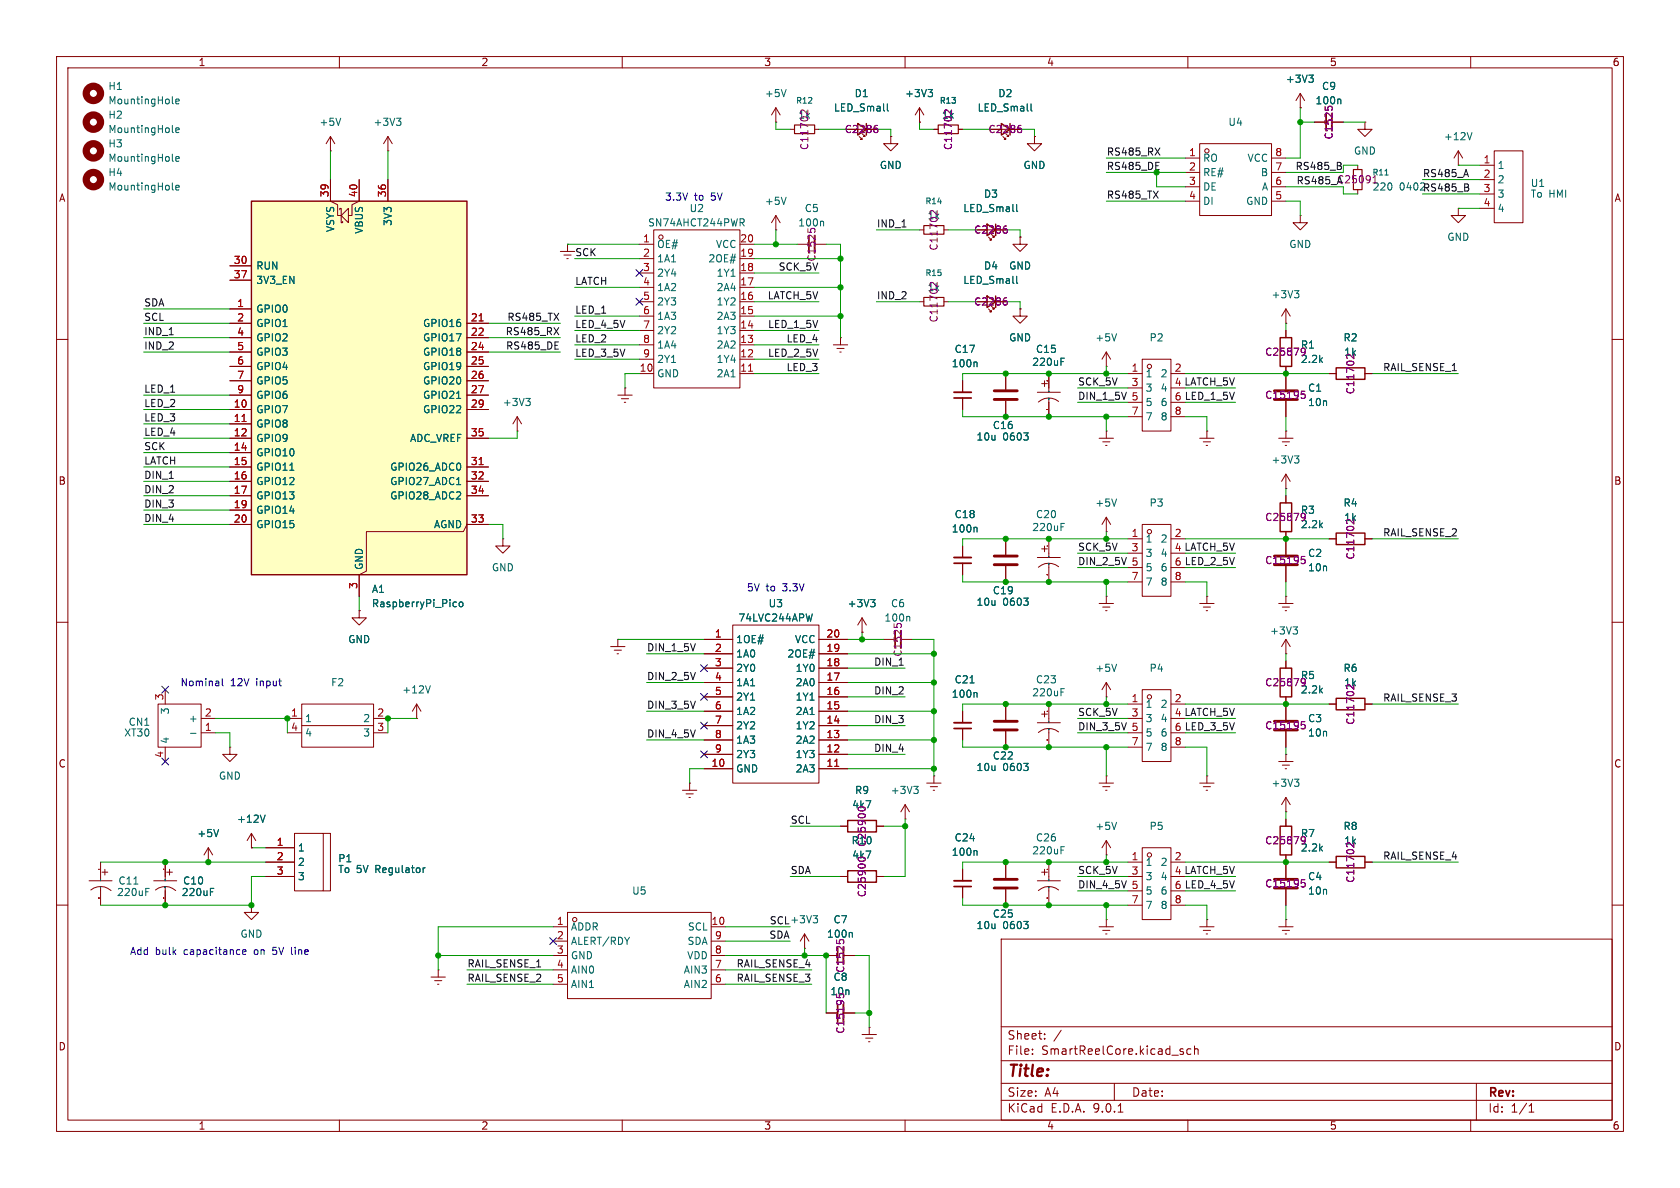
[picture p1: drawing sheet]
<svg xmlns="http://www.w3.org/2000/svg" width="297mm" height="210mm" viewBox="0 0 297 210" stroke-linecap="round" stroke-linejoin="round" font-family="sans-serif">
<g fill="none" stroke="#840000" stroke-width=".18">
<path d="M10 10h277v190h-277zM12 12h273v186h-273zM60 10v2M110 10v2M160 10v2M210 10v2M229.9 19.1h.1M229.9 16.5l-.8 1.3M229.9 16.5l.7 1.3M229.9 16.5v2.6M260 10v2M209.5 27.9h2.6"/>
<path d="M209.5 30.5h2.6M209.5 33h2.6M209.5 35.6h2.6M212.1 25.4h12.7v12.7h-12.7zM224.8 27.9h2.5M224.8 30.5h2.5M224.8 33h2.5M224.8 35.6h2.5M229.9 38.1v1.3h1.2l-1.2 1.2-1.3-1.2h1.3M229.9 38.1h.1M232.4 21.6h2M235.5 21.6h2"/>
<path d="M240 29.2v.8M240 33.5v.8M241.3 21.6v1.3h1.3l-1.3 1.2-1.3-1.2h1.3M241.3 21.6h.1M257.8 36.8v1.3h1.3l-1.3 1.3-1.3-1.3h1.3M257.8 36.8h.1M257.8 29.2h.1M257.8 26.7l-.8 1.2M257.8 26.7l.8 1.2M257.8 26.7v2.5M261.6 29.2h2.6M261.6 31.8h2.6"/>
<path d="M261.6 34.3h2.6M261.6 36.8h2.6M264.2 26.7h5v12.7h-5zM141 43.2h2M144 43.2h2M227.3 57.2h.1M227.3 54.6v2.6M227.3 58.4v1.3M227.3 54.6l-.7 1.3M227.3 54.6l.8 1.3M10 60h2M91.4 76.2h.1"/>
<path d="M91.4 73.7l-.7 1.2M91.4 73.7l.8 1.2M91.4 73.7v2.5M109.2 69.9h2.6M109.9 70.5h1.2M110.4 71.1h.2M110.5 68.6h.1M110.5 68.6v1.3M170.2 67.3v2M170.2 70.4v2M177.8 66v2.8M177.8 70.9v2.8"/>
<path d="M183.4 69.3h4.1M184.1 67.8h1.1M184.7 67.3v1M185.4 66v3.3M185.4 70.4v3.3M187.1 71a2.76 2.76 0 0 0-3.5 .1M212.1 77.5h2.5M212.7 78.1h1.3M213.2 78.7h.3M213.4 76.2h.1M213.4 76.2v1.3M226.1 77.5h2.5"/>
<path d="M226.7 78.1h1.3M227.2 78.7h.3M227.3 76.2h.1M227.3 64.8v4M227.3 70.9v2.8M227.3 76.2v1.3M234.9 66h1.3M241.3 66h1.3M285 60h2M170.2 96.5v2.1M170.2 99.6v2M183.4 98.6h4.1"/>
<path d="M184.1 97h1.1M184.7 96.5v1M185.4 95.3v3.3M185.4 99.6v3.3M195.6 94h.1M195.6 91.4l.7 1.3M195.6 91.4l-.8 1.3M195.6 91.4v2.6M199.4 95.3h2.5M199.4 97.8h2.5M201.9 92.7h5.1v12.7h-5.1zM207 95.3h2.5"/>
<path d="M227.3 86.4h.1M227.3 83.8v2.6M227.3 87.6v1.3M227.3 94v1.3M227.3 83.8l-.7 1.3M227.3 83.8l.8 1.3M234.9 95.3h1.3M241.3 95.3h1.3M10 110h2M63.5 108v1.2h1.3l-1.3 1.3-1.3-1.3h1.3M63.5 108h.1M124.5 113h5"/>
<path d="M124.5 115.6h5M124.5 118.1h5M129.5 110.5h15.3v27.9h-15.3zM144.8 113h5.1M144.8 115.6h5.1M144.8 118.1h5.1M187.1 100.2a2.76 2.76 0 0 0-3.5 .1M194.3 106.7h2.5M194.9 107.3h1.3M195.5 108h.2M195.6 105.4h.1M195.6 105.4v1.3"/>
<path d="M199.4 100.3h2.5M199.4 102.9h2.5M207 100.3h2.5M207 102.9h2.5M226.1 106.7h2.5M226.7 107.3h1.3M227.2 108h.3M227.3 115.6h.1M227.3 105.4h.1M227.3 105.4v1.3M227.3 113v2.6M227.3 116.8v1.3"/>
<path d="M227.3 113l-.7 1.3M227.3 113l.8 1.3M285 110h2M27.9 124.5h7.7v7.6h-7.7zM29.2 121.9v2.6M29.2 132.1v2.5M35.6 129.5h2.5M35.6 127h2.5M40.6 132.1v1.3h1.3l-1.3 1.2-1.2-1.2h1.2M40.6 132.1h.1M50.8 129.5h2.5M50.8 127h2.5"/>
<path d="M53.3 124.5h12.7v7.6h-12.7zM53.3 128.3h12.7M66 129.5h2.6M66 127h2.6M73.7 127h.1M73.7 124.5l-.8 1.2M73.7 124.5l.7 1.2M73.7 124.5v2.5M120.6 139.7h2.6M121.9 138.4h.1M121.9 138.4v1.3M124.5 120.7h5"/>
<path d="M124.5 123.2h5M124.5 125.7h5M124.5 128.3h5M124.5 130.8h5M124.5 133.4h5M124.5 135.9h5M144.8 120.7h5.1M144.8 123.2h5.1M144.8 125.7h5.1M144.8 128.3h5.1M144.8 130.8h5.1M144.8 133.4h5.1"/>
<path d="M144.8 135.9h5.1M194.3 138.4h2.5M194.9 139.1h1.3M195.5 139.7h.2M195.6 137.2h.1M195.6 137.2v1.2M212.1 138.4h2.5M212.7 139.1h1.3M213.2 139.7h.3M213.4 137.2h.1M213.4 137.2v1.2M227.3 123.2v4.1"/>
<path d="M227.3 129.3v2.8M15.7 155.7h4.1M16.1 157.3a2.76 2.76 0 0 1 3.5 .1M17.8 152.4v3.3M17.8 156.7v3.3M18 154.2h1M18.5 153.7v1M27.2 155.7h4M27.5 157.3a2.76 2.76 0 0 1 3.6 .1M29.2 152.4v3.3M29.2 156.7v3.3M29.5 154.2h1"/>
<path d="M30 153.7v1M36.8 152.4h.1M36.8 149.9l-.7 1.2M36.8 149.9l.8 1.2M36.8 149.9v2.5M44.4 149.9h.1M44.4 147.3l-.7 1.3M44.4 147.3l.8 1.3M44.4 147.3v2.6M47 149.9h5.1M47 152.4h5.1M47 154.9h5.1"/>
<path d="M52.1 147.3h5v10.2h-5zM57.1 147.3h1.3v10.2h-1.3M121.3 140.3h1.3M121.8 141h.2M148.6 146.1h1.3M154.9 146.1h1.3M160 144.8h.1M160 142.2l-.7 1.3M160 142.2l.8 1.3M160 142.2v2.6M177.8 152.4v2.8M177.8 157.2v2.8"/>
<path d="M183.4 155.7h4.1M184.1 154.2h1.1M184.7 153.7v1M185.4 152.4v3.3M185.4 156.7v3.3M187.1 157.3a2.76 2.76 0 0 0-3.5 .1M195.6 151.1h.1M195.6 148.6v2.5M195.6 148.6l.7 1.3M195.6 148.6l-.8 1.3M199.4 152.4h2.5M199.4 154.9h2.5"/>
<path d="M199.4 157.5h2.5M201.9 149.9h5.1v12.7h-5.1zM207 152.4h2.5M207 157.5h2.5M10 160h2M44.4 160v1.3h1.3l-1.3 1.3-1.2-1.3h1.2M44.4 160h.1M76.2 172.7h2.5M76.8 173.4h1.3M77.3 174h.3M77.5 171.5h.1M77.5 171.5v1.2"/>
<path d="M97.8 163.8h2.5M97.8 166.4h2.5M97.8 168.9h2.5M97.8 171.5h2.5M97.8 174h2.5M100.3 161.3h25.4v15.2h-25.4zM125.7 163.8h2.6M125.7 166.4h2.6M125.7 168.9h2.6M125.7 171.5h2.6M125.7 174h2.6M142.2 167.6h.1"/>
<path d="M142.2 165.1l-.7 1.3M142.2 165.1l.8 1.3M142.2 165.1v2.5M146 168.9h2.1M146 179.1h2.1M149.1 168.9h2M149.1 179.1h2M177 166h108v32h-108zM199.4 160h2.5M207 160h2.5M212.1 163.8h2.5M212.7 164.5h1.3"/>
<path d="M213.2 165.1h.3M213.4 162.6h.1M213.4 162.6v1.2M285 160h2M60 198v2M110 198v2M152.4 182.9h2.5M153 183.5h1.3M153.5 184.2h.3M153.7 181.6h.1M153.7 181.6v1.3M160 198v2"/>
<path d="M177 194.5h108M177 191.5h108M177 187.5h108M177 181.5h108M182.5 186.3v.1M182.5 185.5v.1M184.7 183.6v.1M184.7 182.8v.1M187.6 182.1l-1.3 2M197 191.5v3M197.7 196.6h.8M208.8 185.9l.4 .1v.2l-.2 .2h-.3"/>
<path d="M208.8 185.4l.4 .1M210 198v2M210.5 185.5l-.4-.1-.3 .3v.4l.2 .2h.5M211.2 185.5l.2-.1 .3 .1 .1 .9M211.2 184.9v1.5M260 198v2M261 191.5v6.5M270.3 196.6h.9M270.3 195.5l.4-.4v1.5"/>
<circle cx="213.4" cy="26.7" r=".38"/>
<circle cx="203.2" cy="94" r=".38"/>
<circle cx="203.2" cy="151.1" r=".38"/>
<circle cx="101.6" cy="162.6" r=".38"/>
</g>
<g fill="none" stroke="#006464" stroke-width=".18">
<path d="M231.4 13.3h.8l-.5 .5M231.9 13.8l.3 .2v.3l-.3 .2M236.9 17.5l.1 .2v.7M145.4 39.1l.2 .2v.6M244.8 30.9h.6M260.2 23.4l-.4 1.3M228.8 51.4h.8l-.4 .5M229.4 51.9l.2 .2v.3l-.2 .2M93 70.4h.7l-.4 .5M93.5 70.9l.2 .3v.3l-.2 .2M172.6 64l.1 .2v.6M181 76.5h.8l-.5 .5"/>
<path d="M181.7 77.1v.6M185.4 69.2h.1M185.4 70.5h.1M187.6 63.9h.4M187.6 63.3h.6M172.6 93.2l.1 .2v.7M185.4 98.4h.1M185.4 99.7h.1M187.6 93.1h.4M187.6 92.5h.6M197.4 88.2l-.4 1.3M228.8 80.6h.8l-.4 .5"/>
<path d="M229.4 81.1l.2 .2v.3l-.2 .3M143.6 108.5l-.3 1.3M228.6 110.8h.8l-.4 .5M229.1 111.3l.3 .2v.3l-.3 .3M33.7 129.6h.9M76.1 121.2l-.4 1.3M161.5 139h.8l-.4 .5M162.1 139.5l.2 .2v.3l-.2 .3M17.8 155.6h.1M17.8 156.9h.1M23.7 156.3h.7M25.8 157.6h.4"/>
<path d="M25.8 157h.6M29.2 155.6h.1M29.2 156.9h.1M37.2 157.6h.4M37.2 157h.6M38.6 146.6l-.4 1.3M46.9 144.1l-.5 1.3M74.8 153.4v.8M75.2 153.4l-.4 .2M185.4 155.6h.1M185.4 156.9h.1M187.6 150.3h.4"/>
<path d="M187.6 149.7h.6M197.4 145.4l-.4 1.2M143.8 161.9h.7l-.4 .5M144.3 162.4l.2 .2v.3l-.2 .2M150.5 164.8l.2 .2v.7M181 162.9h.8l-.5 .5M181.7 163.5v.5"/>
</g>
<g fill="none" stroke="#a90000" stroke-width=".18">
<path d="M185.2 67.3h.1M185.2 72.4h.1M185.2 96.5h.1M185.2 101.6h.1M147.6 135.5h.7M17.5 153.7h.1M17.5 158.7h.1M28.9 153.7h.1M28.9 158.8h.1M28.9 158.7h.1M28.9 158.7v.1M185.2 153.7h.1"/>
<path d="M185.2 158.7v.1"/>
</g>
<path d="M175.8 69.1h4M175.8 70.6h4M225.3 69.1h4.1M225.3 70.6h4.1M225.3 127.5h4.1M225.3 129h4.1M175.8 155.4h4M175.8 157h4" fill="none" stroke="#840000" stroke-width=".51"/>
<path d="M234.4 20.1v3M143 41.7v3M168.7 70.4h3M168.7 99.6h3M148.1 167.4v3M148.1 177.5v3.1" fill="none" stroke="#840000" stroke-width=".3"/>
<path d="M235.5 20.1v3M144 41.7v3M168.7 69.3h3M168.7 98.6h3M149.1 167.4v3M149.1 177.5v3.1" fill="none" stroke="#840000" stroke-width=".33"/>
<g fill="none" stroke="#840084" stroke-width=".18">
<path d="M234.3 18.8v.6M243.1 31.1v1.2M142.8 40.4v.6M230.1 69.2h.6M230.2 69.6l.4 .1M230.7 69.9l-.1 .5h-.4M230.7 62.3v.2M230.7 91.5v.2M230.1 127.6h.6M230.2 128.1h.4M230.7 128.3l-.1 .5h-.4M230.7 120.7v.2"/>
<path d="M147.9 166.2v.6"/>
</g>
<path d="M226.3 59.7h2v5.1h-2zM236.2 65h5.1v2.1h-5.1zM226.3 88.9h2v5.1h-2zM236.2 94.2h5.1v2.1h-5.1zM226.3 118.1h2v5.1h-2zM149.9 145h5v2.1h-5z" fill="none" stroke="#840000" stroke-width=".25"/>
<path d="M239.3 30h1.5v3.5h-1.5z" fill="none" stroke="#840000" stroke-width=".2"/>
<path d="M44.4 35.6h38.1v66h-38.1z" fill="#ffffc2"/>
<path d="M44.4 35.6h38.1v66h-38.1zM236.2 123.4h5.1v2.1h-5.1zM149.9 153.9h5v2.1h-5zM226.3 146.1h2v5h-2zM236.2 151.4h5.1v2h-5.1z" fill="none" stroke="#840000" stroke-width=".25"/>
<g fill="none" stroke="#840000" stroke-width=".18">
<path d="M137.2 19.1l-.8 1.2M137.2 19.1l.7 1.2M137.2 19.1v2.5M162.6 19.1l-.8 1.2M162.6 19.1l.7 1.2M162.6 19.1v2.5M229.9 19.1h.1M58.4 31.8v3.8l1.3 .6v1.9h.6M58.4 26.7h.1M58.4 24.1v2.6M58.4 24.1l-.7 1.3M58.4 24.1l.8 1.3"/>
<path d="M60.1 37.1v-.3h.2v2.6h.3v-.3M61.6 36.8v2.6l-1.3-1.3zM63.5 31.8v3.8l-1.3 .6v1.9h-.6M68.6 26.7h.1M68.6 24.1v2.6M68.6 31.8v3.8M68.6 24.1l-.8 1.3M68.6 24.1l.7 1.3M137.2 21.6h.1M137.2 38.1v2.5M137.2 38.1l-.8 1.3M137.2 38.1l.7 1.3"/>
<path d="M139.7 22.9h.8M144 22.9h.8M151.9 24.1l.5 .5h-.3h.3v-.2M157.5 24.1v1.3h1.2l-1.2 1.3-1.3-1.3h1.3M157.5 24.1h.1M162.6 21.6h.1M165.1 22.9h.8M169.4 22.9h.8M177.3 24.1l.5 .5h-.3h.3v-.2M182.9 24.1v1.3h1.2l-1.2 1.3-1.3-1.3h1.3M182.9 24.1h.1M232.4 21.6h2"/>
<path d="M235.5 21.6h2M40.6 47h3.8M40.6 49.5h3.8M40.6 54.6h3.8M40.6 57.2h3.8M40.6 59.7h3.8M82.5 57.2h3.9M82.5 59.7h3.9M99.1 44.5h2.5M99.7 45.1h1.3M100.2 45.7h.3M100.3 43.2h.1"/>
<path d="M100.3 43.2v1.3M113 53.3h2.6M113 45.7h2.6M113 43.2h2.6M113 48.3h2.6M113 50.8h2.6M113 55.9h2.6M113 58.4h2.6M115.6 40.6h15.2v28h-15.2zM130.8 53.3h2.5M130.8 45.7h2.5M130.8 43.2h2.5"/>
<path d="M130.8 48.3h2.5M130.8 50.8h2.5M130.8 55.9h2.5M130.8 58.4h2.5M137.2 40.6h.1M148.6 59.7h.1M148.6 59.7v1.3M162.6 40.6h.7M162.6 53.3h.7M166.9 40.6h.7M166.9 53.3h.7M174.8 41.9l.5 .5h-.3h.3v-.2"/>
<path d="M174.8 54.6l.5 .5h-.3h.3v-.2M180.3 54.6v1.3h1.3l-1.3 1.3-1.2-1.3h1.2M180.3 54.6h.1M180.3 41.9v1.3h1.3l-1.3 1.3-1.2-1.3h1.2M180.3 41.9h.1M227.3 58.4v1.3M40.6 62.2h3.8M40.6 64.8h3.8M40.6 67.3h3.8M40.6 69.9h3.8M40.6 72.4h3.8M40.6 74.9h3.8"/>
<path d="M40.6 77.5h3.8M82.5 62.2h3.9M82.5 64.8h3.9M82.5 67.3h3.9M82.5 69.9h3.9M82.5 72.4h3.9M82.5 77.5h3.9M113 61h2.6M113 63.5h2.6M113 66h2.6M130.8 61h2.5M130.8 63.5h2.5"/>
<path d="M130.8 66h2.5M147.3 61h2.6M148 61.6h1.2M148.5 62.2h.2M170.2 67.3v2M170.2 70.4v2M177.8 66v2.8M177.8 70.9v2.8M185.4 66v2.6M185.4 71.1v2.6M194.3 77.5h2.5M194.9 78.1h1.3"/>
<path d="M195.5 78.7h.2M195.6 64.8h.1M195.6 76.2h.1M195.6 62.2v2.6M195.6 76.2v1.3M195.6 62.2l.7 1.3M195.6 62.2l-.8 1.3M199.4 66h2.5M199.4 68.6h2.5M199.4 71.1h2.5M199.4 73.7h2.5M201.9 63.5h5.1v12.7h-5.1z"/>
<path d="M207 66h2.5M207 71.1h2.5M207 73.7h2.5M227.3 64.8v4M227.3 70.9v2.8M234.9 66h1.3M241.3 66h1.3M40.6 80h3.8M40.6 82.6h3.8M40.6 85.1h3.8M40.6 87.6h3.8M40.6 90.2h3.8"/>
<path d="M40.6 92.7h3.8M82.5 82.6h3.9M82.5 85.1h3.9M82.5 87.6h3.9M86.4 92.7h-3.9l-.6 1.3h-17.1v7l-1.3 .6v3.8M88.9 95.3v1.2h1.3l-1.3 1.3-1.3-1.3h1.3M88.9 95.3h.1M170.2 96.5v2.1M170.2 99.6v2M177.8 95.3v2.7M227.3 87.6v1.3M227.3 94v4"/>
<path d="M234.9 95.3h1.3M241.3 95.3h1.3M63.5 108h.1M107.9 114.3h2.6M108.6 114.9h1.3M109.1 115.6h.2M109.2 113h.1M109.2 113v1.3M124.5 115.6h5M124.5 113h5M124.5 118.1h5M144.8 115.6h5.1"/>
<path d="M144.8 113h5.1M144.8 118.1h5.1M152.4 111.8h.1M152.4 109.2l-.8 1.3M152.4 109.2l.8 1.3M152.4 109.2v2.6M156.2 113h2M159.3 113h2M177.8 100.1v2.8M212.1 106.7h2.5M212.7 107.3h1.3M213.2 108h.3"/>
<path d="M213.4 105.4h.1M213.4 105.4v1.3M227.3 100.1v2.8M227.3 116.8v1.3M124.5 135.9h5M124.5 120.7h5M124.5 123.2h5M124.5 125.7h5M124.5 128.3h5M124.5 130.8h5M124.5 133.4h5M144.8 135.9h5.1"/>
<path d="M144.8 120.7h5.1M144.8 123.2h5.1M144.8 125.7h5.1M144.8 128.3h5.1M144.8 130.8h5.1M144.8 133.4h5.1M163.8 138.4h2.6M164.5 139.1h1.2M165 139.7h.2M165.1 137.2h.1M165.1 137.2v1.2M170.2 125.7v2.1"/>
<path d="M170.2 128.8v2M177.8 124.5v2.8M177.8 129.3v2.8M183.4 127.8h4.1M184.1 126.2h1.1M184.7 125.7v1M185.4 124.5v3.3M185.4 128.8v3.3M187.1 129.4a2.76 2.76 0 0 0-3.5 .1M195.6 123.2h.1M195.6 120.7l.7 1.2M195.6 120.7l-.8 1.2"/>
<path d="M195.6 120.7v2.5M199.4 124.5h2.5M199.4 127h2.5M199.4 129.5h2.5M199.4 132.1h2.5M201.9 121.9h5.1v12.7h-5.1zM207 124.5h2.5M207 129.5h2.5M207 132.1h2.5M226.1 134.6h2.5M226.7 135.3h1.3M227.2 135.9h.3"/>
<path d="M227.3 133.4h.1M227.3 123.2v4.1M227.3 129.3v2.8M227.3 133.4v1.2M234.9 124.5h1.3M241.3 124.5h1.3M29.2 152.4v2.5M29.2 157.5v2.5M36.8 152.4h.1M44.4 149.9h.1M47 154.9h5.1M47 152.4h5.1"/>
<path d="M47 149.9h5.1M148.6 154.9h1.3M148.6 146.1h1.3M154.9 154.9h1.3M154.9 146.1h1.3M170.2 153.7v2M170.2 156.7v2.1M177.8 152.4v2.8M177.8 157.2v2.8M227.3 143.5h.1M227.3 141v2.5M227.3 144.8v1.3"/>
<path d="M227.3 151.1v4.1M227.3 157.2v2.8M227.3 141l-.7 1.2M227.3 141l.8 1.2M234.9 152.4h1.3M241.3 152.4h1.3M146 179.1h2.1M146 168.9h2.1M149.1 179.1h2M149.1 168.9h2M194.3 163.8h2.5M194.9 164.5h1.3"/>
<path d="M195.5 165.1h.2M195.6 162.6h.1M195.6 162.6v1.2M226.1 163.8h2.5M226.7 164.5h1.3M227.2 165.1h.3M227.3 162.6h.1M227.3 162.6v1.2"/>
<circle cx="116.8" cy="41.9" r=".38"/>
<circle cx="203.2" cy="64.8" r=".38"/>
<circle cx="203.2" cy="123.2" r=".38"/>
</g>
<g fill="none" stroke="#a90000" stroke-width=".18">
<path d="M84.7 56.7h.7M42.8 74.5h.7M132.3 65.6h.7M185.2 67.3h.1M185.2 72.4h.1M84.7 82.1h.7M147.6 135.5h.7M185.2 125.7h.1M185.2 130.8h.1M28.9 153.7h.1M28.9 158.8h.1M28.9 158.7h.1"/>
<path d="M28.9 158.7v.1"/>
</g>
<g fill="none" stroke="#006464" stroke-width=".18">
<path d="M30.5 18.2l.2 .2M31.1 17.9l.6-.1-.1-.2-.3-.1-.2 .2v.6h.5M139 15.8l-.4 1.3M156.9 18.4v1l.2 .2M164.1 15.8h.8l-.5 .5M164.6 16.3l.3 .2v.3l-.3 .3M182.3 18.4v1l.2 .2M231.4 13.3h.8l-.5 .5M231.9 13.8l.3 .2v.3l-.3 .2M236.9 17.5l.1 .2v.7M30.5 33.4l.2 .2M30.5 23.3l.2 .1"/>
<path d="M30.5 28.3l.2 .2M31.1 33.2l.6-.1-.1-.3h-.3l-.2 .1v.6h.5M31.1 23l.6-.1-.1-.2-.3-.1-.2 .2v.6h.5M31.1 28.1l.6-.1-.1-.3h-.3l-.2 .2v.6h.5M60.2 20.9l-.4 1.3M70.1 20.9h.8l-.4 .5M70.6 21.4l.3 .2v.3l-.3 .3M131.1 39.3l.5 .6M131.3 38.7l.3 .2-.1 .3-.2 .1M139 34.9l-.4 1.2M179.7 36.1v1.1l.2 .2M179.7 48.8v1.1l.2 .2"/>
<path d="M197.4 59l-.4 1.3M80.7 70.4h.7M172.6 64l.1 .2v.6M181 76.5h.8l-.5 .5M181.7 77.1v.6M185.4 69.2h.1M185.4 70.5h.1M187.6 63.9h.4M187.6 63.3h.6M51.2 83.1h.8M80.7 85.7h.7M172.6 93.2l.1 .2v.7"/>
<path d="M80.3 106.4l.4 .1M80.7 107.2l-.4 .1M81.3 106.5l.3-.1 .2 .3v.3l-.2 .3-.3-.1-.1-.2zM143.6 108.5l-.3 1.3M153.9 106h.8l-.4 .5M154.5 106.5l.2 .2v.3l-.2 .3M160.7 109l.1 .1v.7M181 105.7h.8l-.5 .5M181.7 106.3v.6M197.4 117.4l-.4 1.3M171.5 120.7h.7M172.6 122.4l.1 .2v.7"/>
<path d="M181 134.9h.8l-.5 .5M181.7 135.6v.5M185.4 127.6h.1M185.4 128.9h.1M187.6 122.3h.4M187.6 121.7h.6M228.8 137.7h.8l-.4 .5M229.4 138.2l.2 .3v.3l-.2 .2M29.2 155.6h.1M29.2 156.9h.1M37.2 157.6h.4M37.2 157h.6"/>
<path d="M38.6 146.6l-.4 1.3M46.9 144.1l-.5 1.3M74.8 153.4v.8M75.2 153.4l-.4 .2M172.6 150.4l.1 .1v.7M150.5 164.8l.2 .2v.7M181 162.9h.8l-.5 .5M181.7 163.5v.5"/>
</g>
<path d="M140.5 22.1h3.5v1.5h-3.5zM163.3 39.9h3.6v1.5h-3.6zM165.9 22.1h3.5v1.5h-3.5zM163.3 52.6h3.6v1.5h-3.6z" fill="none" stroke="#840000" stroke-width=".2"/>
<g fill="none" stroke="#840084" stroke-width=".18">
<path d="M234.3 18.8v.6M154.8 22.2h.3M155 22.7l.2 .2v.3l-.2 .2M177.7 39.9h.3M180.2 22.2h.3M180.4 22.7l.2 .2v.3l-.2 .2M177.7 52.6h.3M177.8 40.4l.3 .3v.3l-.3 .2M177.8 53.1l.3 .3v.3l-.3 .2M230.1 69.2h.6M230.2 69.6l.4 .1M230.7 69.9l-.1 .5h-.4"/>
<path d="M230.7 62.3v.2M230.1 98.4h.6M230.2 98.9h.4M230.7 99.1l-.1 .5h-.4M230.7 91.5v.2M158.1 110.3v.6M230.1 127.6h.6M230.2 128.1h.4M230.7 128.3l-.1 .5h-.4M230.7 120.7v.2M230.1 155.5h.6M230.2 156l.4 .1"/>
<path d="M230.7 156.2l-.1 .5-.4 .1M230.7 148.6v.3M147.9 166.2v.6"/>
</g>
<g fill="none" stroke="#840000" stroke-width="1.3">
<circle cx="16.5" cy="16.5" r="1.27"/>
<circle cx="16.5" cy="31.7" r="1.27"/>
<circle cx="16.5" cy="21.6" r="1.27"/>
<circle cx="16.5" cy="26.7" r="1.27"/>
</g>
<path d="M158.2 111.5v3.1M168.7 128.8h3M168.7 156.7h3" fill="none" stroke="#840000" stroke-width=".3"/>
<path d="M159.3 111.5v3.1M168.7 127.8h3M168.7 155.7h3" fill="none" stroke="#840000" stroke-width=".33"/>
<path d="M175.8 98.3h4M175.8 99.8h4M225.3 98.3h4.1M225.3 99.8h4.1M175.8 127.5h4M175.8 129h4M225.3 155.4h4.1M225.3 157h4.1" fill="none" stroke="#840000" stroke-width=".51"/>
<path d="M204.2 26.2l.9 1.2M204.3 30h.6M204.3 28.7h.6M205.1 26.2l-.9 1.2M237 29.4l.1 .1-.1 .4M237 28.8v.4M259.5 33.2l.2 .2-.2 .3M259.5 32.6v.4M97.9 57.9l.9 1.3M98.8 57.9l-.9 1.3M98.1 61.7h.6M98.1 60.4h.6" fill="none" stroke="#0f0f0f" stroke-width=".18"/>
<g fill="none" stroke="#009600" stroke-width=".18">
<path d="M229.9 19.1v8.8h-2.6M58.4 26.7v5.1M68.6 26.7v5.1M137.2 21.6v1.3h2.5M144.8 22.9h5.1M154.9 22.9h2.6v1.2M162.6 21.6v1.3h2.5M170.2 22.9h5.1M180.3 22.9h2.6v1.2M195.6 30.5h13.9M195.6 27.9h13.9M195.6 35.6h13.9"/>
<path d="M204.5 30.5v2.5h5M227.3 33h10.2v1.3h2.5M227.3 35.6h2.6v2.5M229.9 21.6h2.5M237.5 21.6h3.8M240 29.2h-2.5v1.3h-10.2M251.5 34.3h10.1M251.5 31.8h10.1M257.8 36.8h3.8M257.8 29.2h3.8M25.4 57.2h15.2M25.4 59.7h15.2"/>
<path d="M25.4 54.6h15.2M86.4 57.2h12.7M86.4 59.7h12.7M100.3 43.2h12.7M101.6 55.9h11.4M101.6 58.4h11.4M101.6 50.8h11.4M101.6 45.7h11.4M133.3 55.9h15.3M133.3 58.4h11.5M133.3 53.3h11.5M133.3 43.2h7.7"/>
<path d="M133.3 50.8h15.3M133.3 45.7h15.3M133.3 48.3h11.5M137.2 40.6v2.6M146 43.2h2.6v16.5M154.9 40.6h7.7M154.9 53.3h7.7M167.6 40.6h5.1M167.6 53.3h5.1M177.8 40.6h2.5v1.3M177.8 53.3h2.5v1.3M227.3 57.2v1.2"/>
<path d="M25.4 62.2h15.2M25.4 72.4h15.2M25.4 77.5h15.2M25.4 74.9h15.2M25.4 69.9h15.2M86.4 62.2h12.7M91.4 76.2v1.3h-5M101.6 63.5h11.4M101.6 61h11.4M113 66h-2.5v2.6M133.3 66h11.5M133.3 63.5h11.5"/>
<path d="M133.3 61h11.5M170.2 72.4v1.3h29.2M190.5 68.6h8.9M190.5 71.1h8.9M195.6 64.8v1.2M195.6 73.7v2.5M199.4 66h-29.2v1.3M209.5 66h25.4M209.5 73.7h3.9v2.5M209.5 68.6h8.9M209.5 71.1h8.9M227.3 73.7v2.5"/>
<path d="M242.6 66h15.2M25.4 80h15.2M25.4 82.6h15.2M25.4 85.1h15.2M25.4 92.7h15.2M25.4 87.6h15.2M25.4 90.2h15.2M86.4 92.7h2.5v2.6M190.5 97.8h8.9M195.6 94v1.3M199.4 95.3h-29.2v1.2M209.5 97.8h8.9"/>
<path d="M209.5 95.3h25.4M227.3 86.4v1.2M242.6 95.3h15.2M63.5 105.4v2.6M109.2 113h15.3M114.3 115.6h10.2M149.9 115.6h15.2M149.9 113h6.3M149.9 118.1h10.1M152.4 111.8v1.2M161.3 113h3.8v24.2M170.2 101.6v1.3h29.2"/>
<path d="M190.5 100.3h8.9M195.6 102.9v2.5M209.5 102.9h3.9v2.5M209.5 100.3h8.9M227.3 102.9v2.5M227.3 115.6v1.2M38.1 129.5h2.5v2.6M38.1 127h12.7v2.5M73.7 127h-5.1v2.5M114.3 130.8h10.2M114.3 120.7h10.2M114.3 125.7h10.2"/>
<path d="M124.5 135.9h-2.6v2.5M149.9 135.9h15.2M149.9 133.4h10.1M149.9 130.8h15.2M149.9 128.3h10.1M149.9 120.7h15.2M149.9 125.7h15.2M149.9 123.2h10.1M170.2 130.8v1.3h29.2M190.5 129.5h8.9M190.5 127h8.9M195.6 123.2v1.3"/>
<path d="M195.6 132.1v5.1M199.4 124.5h-29.2v1.2M209.5 132.1h3.9v5.1M209.5 124.5h25.4M209.5 129.5h8.9M209.5 127h8.9M227.3 132.1v1.3M242.6 124.5h15.2M17.8 152.4h29.2M44.4 149.9h2.6M47 154.9h-2.6v5.1h-26.6M139.7 154.9h8.9"/>
<path d="M139.7 146.1h8.9M156.2 146.1h3.8M160 144.8v10.1h-3.8M170.2 158.8v1.2h29.2M190.5 154.9h8.9M190.5 157.5h8.9M195.6 151.1v1.3M199.4 152.4h-29.2v1.3M209.5 152.4h25.4M209.5 154.9h8.9M209.5 157.5h8.9M227.3 143.5v1.3"/>
<path d="M242.6 152.4h15.2M77.5 168.9h20.3M82.5 174h15.3M82.5 171.5h15.3M97.8 163.8h-20.3v7.7M128.3 168.9h17.7v10.2M128.3 174h15.2M128.3 171.5h15.2M128.3 166.4h11.4M128.3 163.8h11.4M142.2 167.6v1.3M151.1 168.9h2.6v12.7"/>
<path d="M151.1 179.1h2.6M195.6 160v2.6M209.5 160h3.9v2.6M227.3 160v2.6"/>
</g>
<g fill="none" stroke="#000084" stroke-width=".18">
<path d="M112.4 52.7l1.2 1.2M112.4 47.7l1.2 1.2M113.6 52.7l-1.2 1.2M113.6 47.7l-1.2 1.2M123.9 117.5l1.2 1.2M125.1 117.5l-1.2 1.2M28.6 134l1.2 1.2M28.6 121.3l1.2 1.2M29.8 134l-1.2 1.2M29.8 121.3l-1.2 1.2M123.9 122.6l1.2 1.2M123.9 127.7l1.2 1.2"/>
<path d="M123.9 132.7l1.2 1.3M125.1 122.6l-1.2 1.2M125.1 127.7l-1.2 1.2M125.1 132.7l-1.2 1.3M97.2 165.8l1.2 1.2M98.4 165.8l-1.2 1.2"/>
</g>
<path d="M39.3 120v1.1l.2 .1M42.9 168.3l.6-.1-.1-.3h-.3l-.2 .2v.6h.5M51.5 167.5v1.1l.2 .1" fill="none" stroke="#0000c2" stroke-width=".18"/>
<g fill="#009600" stroke="#009600" stroke-width=".18">
<circle cx="177.8" cy="124.5" r=".46"/>
<circle cx="165.1" cy="125.7" r=".46"/>
<circle cx="152.4" cy="113" r=".46"/>
<circle cx="165.1" cy="120.7" r=".46"/>
<circle cx="165.1" cy="115.6" r=".46"/>
<circle cx="177.8" cy="160" r=".46"/>
<circle cx="153.7" cy="179.1" r=".46"/>
<circle cx="165.1" cy="135.9" r=".46"/>
<circle cx="165.1" cy="130.8" r=".46"/>
<circle cx="177.8" cy="132.1" r=".46"/>
<circle cx="146" cy="168.9" r=".46"/>
<circle cx="142.2" cy="168.9" r=".46"/>
<circle cx="160" cy="146.1" r=".46"/>
<circle cx="148.6" cy="55.9" r=".46"/>
<circle cx="185.4" cy="95.3" r=".46"/>
<circle cx="185.4" cy="102.9" r=".46"/>
<circle cx="177.8" cy="95.3" r=".46"/>
<circle cx="177.8" cy="102.9" r=".46"/>
<circle cx="177.8" cy="66" r=".46"/>
<circle cx="177.8" cy="73.7" r=".46"/>
<circle cx="185.4" cy="73.7" r=".46"/>
<circle cx="185.4" cy="66" r=".46"/>
<circle cx="50.8" cy="127" r=".46"/>
<circle cx="68.6" cy="127" r=".46"/>
<circle cx="44.4" cy="160" r=".46"/>
<circle cx="36.8" cy="152.4" r=".46"/>
<circle cx="77.5" cy="168.9" r=".46"/>
<circle cx="29.2" cy="160" r=".46"/>
<circle cx="29.2" cy="152.4" r=".46"/>
<circle cx="195.6" cy="152.4" r=".46"/>
<circle cx="195.6" cy="160" r=".46"/>
<circle cx="185.4" cy="160" r=".46"/>
<circle cx="185.4" cy="152.4" r=".46"/>
<circle cx="177.8" cy="152.4" r=".46"/>
<circle cx="185.4" cy="132.1" r=".46"/>
<circle cx="195.6" cy="124.5" r=".46"/>
<circle cx="195.6" cy="132.1" r=".46"/>
<circle cx="195.6" cy="102.9" r=".46"/>
<circle cx="195.6" cy="95.3" r=".46"/>
<circle cx="227.3" cy="152.4" r=".46"/>
<circle cx="227.3" cy="124.5" r=".46"/>
<circle cx="185.4" cy="124.5" r=".46"/>
<circle cx="195.6" cy="73.7" r=".46"/>
<circle cx="195.6" cy="66" r=".46"/>
<circle cx="227.3" cy="66" r=".46"/>
<circle cx="227.3" cy="95.3" r=".46"/>
<circle cx="204.5" cy="30.5" r=".46"/>
<circle cx="229.9" cy="21.6" r=".46"/>
<circle cx="148.6" cy="45.7" r=".46"/>
<circle cx="148.6" cy="50.8" r=".46"/>
<circle cx="137.2" cy="43.2" r=".46"/>
</g>
<text font-size="2.8" fill="#840000" x="178" y="190.9">Title:</text>
<g font-size="2.1" fill="#840000">
<text x="178" y="184">Sheet:</text>
<text x="178" y="186.7">File:</text>
<text x="184.1" y="186.7">SmartReelCore.kicad_sch</text>
<text x="178" y="196.9">KiCad</text>
<text x="178" y="194.1">Size:</text>
<text x="184.7" y="194.1">A4</text>
<text x="185.7" y="196.9">E.D.A.</text>
<text x="193.3" y="196.9">9.0.1</text>
<text x="200" y="194.1">Date:</text>
<text x="263" y="194.3">Rev:</text>
<text x="263" y="196.9">Id:</text>
<text x="267.1" y="196.9">1/1</text>
</g>
<g font-size="1.8" fill="#840000">
<text x="35" y="11.9">1</text>
<text x="85" y="11.9">2</text>
<text x="135" y="11.9">3</text>
<text x="185" y="11.9">4</text>
<text x="235" y="11.9">5</text>
<text x="285" y="11.9">6</text>
<text x="149.2" y="23.7">C2286</text>
<text x="174.6" y="23.7">C2286</text>
<text x="10.3" y="35.9">A</text>
<text x="285.3" y="35.9">A</text>
<text x="172.1" y="41.5">C2286</text>
<text x="172.1" y="54.2">C2286</text>
<text x="10.3" y="85.9">B</text>
<text x="285.3" y="85.9">B</text>
<text x="10.3" y="135.9">C</text>
<text x="285.3" y="135.9">C</text>
<text x="10.3" y="185.9">D</text>
<text x="285.3" y="185.9">D</text>
<text x="35" y="199.9">1</text>
<text x="85" y="199.9">2</text>
<text x="135" y="199.9">3</text>
<text x="185" y="199.9">4</text>
<text x="235" y="199.9">5</text>
<text x="285" y="199.9">6</text>
</g>
<g font-size="1.8" fill="#006464">
<text x="19.1" y="16.1">H1</text>
<text x="135.1" y="17.4">+5V</text>
<text x="151" y="17.4">D1</text>
<text x="159.9" y="17.4">+3V3</text>
<text x="176.4" y="17.4">D2</text>
<text x="227.2" y="14.8">+3V3</text>
<text x="233.6" y="16.1">C9</text>
<text x="19.1" y="21.2">H2</text>
<text x="19.1" y="23.7">MountingHole</text>
<text x="19.1" y="18.6">MountingHole</text>
<text x="56.4" y="22.5">+5V</text>
<text x="65.9" y="22.5">+3V3</text>
<text x="147.3" y="19.9">LED_Small</text>
<text x="172.7" y="19.9">LED_Small</text>
<text x="217.1" y="22.5">U4</text>
<text x="19.1" y="26.3">H3</text>
<text x="19.1" y="28.8">MountingHole</text>
<text x="212.6" y="28.8">RO</text>
<text x="220.5" y="28.8">VCC</text>
<text x="239.3" y="27.5">GND</text>
<text x="255.2" y="25">+12V</text>
<text x="19.1" y="31.3">H4</text>
<text x="19.1" y="33.9">MountingHole</text>
<text x="155.4" y="30.1">GND</text>
<text x="173.9" y="35.2">D3</text>
<text x="180.8" y="30.1">GND</text>
<text x="212.6" y="31.3">RE#</text>
<text x="212.6" y="33.9">DE</text>
<text x="222.8" y="31.3">B</text>
<text x="223" y="33.9">A</text>
<text x="264.7" y="30.1">1</text>
<text x="264.7" y="32.6">2</text>
<text x="264.7" y="35.2">3</text>
<text x="270.5" y="35.2">To HMI</text>
<text x="270.5" y="33.2">U1</text>
<text x="59.3" y="41.1" transform="rotate(-90 59.3 41.1)">VSYS</text>
<text x="64.4" y="41.4" transform="rotate(-90 64.4 41.4)">VBUS</text>
<text x="69.4" y="40" transform="rotate(-90 69.4 40)">3V3</text>
<text x="114.5" y="40.2">SN74AHCT244PWR</text>
<text x="121.8" y="37.7">U2</text>
<text x="135.1" y="36.4">+5V</text>
<text x="142.2" y="37.7">C5</text>
<text x="170.2" y="37.7">LED_Small</text>
<text x="212.6" y="36.4">DI</text>
<text x="220.2" y="36.4">GND</text>
<text x="264.7" y="37.7">4</text>
<text x="45.2" y="47.9">RUN</text>
<text x="116.1" y="44">OE#</text>
<text x="116.1" y="46.6">1A1</text>
<text x="125.1" y="46.6">2OE#</text>
<text x="126.5" y="44">VCC</text>
<text x="173.9" y="47.9">D4</text>
<text x="178.3" y="47.9">GND</text>
<text x="227.8" y="44">GND</text>
<text x="255.8" y="42.8">GND</text>
<text x="45.2" y="50.4">3V3_EN</text>
<text x="116.1" y="49.1">2Y4</text>
<text x="116.1" y="51.7">1A2</text>
<text x="126.6" y="49.1">1Y1</text>
<text x="126.6" y="51.7">2A4</text>
<text x="170.2" y="50.4">LED_Small</text>
<text x="224.7" y="52.9">+3V3</text>
<text x="45.2" y="55.5">GPIO0</text>
<text x="45.2" y="58">GPIO1</text>
<text x="74.7" y="58">GPIO16</text>
<text x="116.1" y="54.2">2Y3</text>
<text x="116.1" y="56.7">1A3</text>
<text x="116.1" y="59.3">2Y2</text>
<text x="126.6" y="54.2">1Y2</text>
<text x="126.6" y="56.7">2A3</text>
<text x="126.6" y="59.3">1Y3</text>
<text x="45.2" y="60.6">GPIO2</text>
<text x="45.2" y="63.1">GPIO3</text>
<text x="45.2" y="65.6">GPIO4</text>
<text x="74.7" y="60.6">GPIO17</text>
<text x="74.7" y="63.1">GPIO18</text>
<text x="74.7" y="65.6">GPIO19</text>
<text x="116.1" y="61.8">1A4</text>
<text x="116.1" y="64.4">2Y1</text>
<text x="126.6" y="61.8">2A2</text>
<text x="126.6" y="64.4">1Y4</text>
<text x="168.2" y="65.1">100n</text>
<text x="168.7" y="62.6">C17</text>
<text x="178.3" y="60.6">GND</text>
<text x="182.4" y="64.9">220uF</text>
<text x="183" y="62.6">C15</text>
<text x="193.5" y="60.6">+5V</text>
<text x="203.1" y="60.6">P2</text>
<text x="237.4" y="60.6">R2</text>
<text x="45.2" y="68.2">GPIO5</text>
<text x="45.2" y="70.7">GPIO6</text>
<text x="74.7" y="68.2">GPIO20</text>
<text x="74.7" y="70.7">GPIO21</text>
<text x="88.8" y="72">+3V3</text>
<text x="116.1" y="66.9">GND</text>
<text x="126.6" y="66.9">2A1</text>
<text x="202.4" y="66.9">1</text>
<text x="202.4" y="69.4">3</text>
<text x="202.4" y="72">5</text>
<text x="205.1" y="66.9">2</text>
<text x="205.1" y="69.4">4</text>
<text x="205.1" y="72">6</text>
<text x="231.1" y="72">10n</text>
<text x="45.2" y="73.3">GPIO7</text>
<text x="45.2" y="75.8">GPIO8</text>
<text x="74.7" y="73.3">GPIO22</text>
<text x="175.4" y="76">C16</text>
<text x="202.4" y="74.5">7</text>
<text x="205.1" y="74.5">8</text>
<text x="45.2" y="78.3">GPIO9</text>
<text x="45.2" y="80.9">GPIO10</text>
<text x="45.2" y="83.4">GPIO11</text>
<text x="68.9" y="83.4">GPIO26_ADC0</text>
<text x="72.4" y="78.3">ADC_VREF</text>
<text x="172.5" y="78.1">10u</text>
<text x="177.3" y="78.1">0603</text>
<text x="224.7" y="82.1">+3V3</text>
<text x="45.2" y="86">GPIO12</text>
<text x="45.2" y="88.5">GPIO13</text>
<text x="68.9" y="86">GPIO27_ADC1</text>
<text x="68.9" y="88.5">GPIO28_ADC2</text>
<text x="193.5" y="89.8">+5V</text>
<text x="203.1" y="89.8">P3</text>
<text x="237.4" y="89.8">R4</text>
<text x="45.2" y="91">GPIO14</text>
<text x="45.2" y="93.6">GPIO15</text>
<text x="76.6" y="93.6">AGND</text>
<text x="168.2" y="94.3">100n</text>
<text x="168.7" y="91.8">C18</text>
<text x="182.4" y="94.1">220uF</text>
<text x="183" y="91.8">C20</text>
<text x="64.4" y="100.8" transform="rotate(-90 64.4 100.8)">GND</text>
<text x="86.9" y="101.2">GND</text>
<text x="202.4" y="96.1">1</text>
<text x="202.4" y="98.7">3</text>
<text x="202.4" y="101.2">5</text>
<text x="205.1" y="96.1">2</text>
<text x="205.1" y="98.7">4</text>
<text x="205.1" y="101.2">6</text>
<text x="231.1" y="101.2">10n</text>
<text x="65.7" y="105">A1</text>
<text x="65.7" y="107.5">RaspberryPi_Pico</text>
<text x="135.8" y="107.5">U3</text>
<text x="149.8" y="107.5">+3V3</text>
<text x="157.4" y="107.5">C6</text>
<text x="172.5" y="107.3">10u</text>
<text x="175.4" y="105.3">C19</text>
<text x="177.3" y="107.3">0603</text>
<text x="202.4" y="103.7">7</text>
<text x="205.1" y="103.7">8</text>
<text x="61.5" y="113.9">GND</text>
<text x="130" y="113.9">1OE#</text>
<text x="130.4" y="110.1">74LVC244APW</text>
<text x="140.4" y="113.9">VCC</text>
<text x="224.4" y="112.4">+3V3</text>
<text x="130" y="116.4">1A0</text>
<text x="130" y="119">2Y0</text>
<text x="139.1" y="116.4">2OE#</text>
<text x="140.6" y="119">1Y0</text>
<text x="193.5" y="119">+5V</text>
<text x="203.1" y="119">P4</text>
<text x="237.4" y="119">R6</text>
<text x="58.4" y="121.5">F2</text>
<text x="71" y="122.8">+12V</text>
<text x="130" y="121.5">1A1</text>
<text x="130" y="124.1">2Y1</text>
<text x="140.6" y="121.5">2A0</text>
<text x="140.6" y="124.1">1Y1</text>
<text x="168.2" y="123.5">100n</text>
<text x="168.7" y="121">C21</text>
<text x="182.4" y="123.3">220uF</text>
<text x="183" y="121">C23</text>
<text x="202.4" y="125.3">1</text>
<text x="205.1" y="125.3">2</text>
<text x="21.9" y="130.4">XT30</text>
<text x="22.6" y="128.5">CN1</text>
<text x="30.1" y="131.6" transform="rotate(-90 30.1 131.6)">4</text>
<text x="30.1" y="126.4" transform="rotate(-90 30.1 126.4)">3</text>
<text x="33.3" y="127.9">+</text>
<text x="53.8" y="127.9">1</text>
<text x="53.8" y="130.4">4</text>
<text x="64.1" y="127.9">2</text>
<text x="64.1" y="130.4">3</text>
<text x="130" y="126.6">1A2</text>
<text x="130" y="129.1">2Y2</text>
<text x="130" y="131.7">1A3</text>
<text x="140.6" y="126.6">2A1</text>
<text x="140.6" y="129.1">1Y2</text>
<text x="140.6" y="131.7">2A2</text>
<text x="202.4" y="127.9">3</text>
<text x="202.4" y="130.4">5</text>
<text x="205.1" y="127.9">4</text>
<text x="205.1" y="130.4">6</text>
<text x="231.1" y="130.4">10n</text>
<text x="130" y="134.2">2Y3</text>
<text x="130" y="136.8">GND</text>
<text x="140.6" y="134.2">1Y3</text>
<text x="140.6" y="136.8">2A3</text>
<text x="172.5" y="136.5">10u</text>
<text x="175.4" y="134.5">C22</text>
<text x="177.3" y="136.5">0603</text>
<text x="202.4" y="132.9">7</text>
<text x="205.1" y="132.9">8</text>
<text x="38.6" y="138">GND</text>
<text x="151.1" y="140.6">R9</text>
<text x="157.4" y="140.6">+3V3</text>
<text x="224.7" y="139.3">+3V3</text>
<text x="34.8" y="148.2">+5V</text>
<text x="41.8" y="145.6">+12V</text>
<text x="150.5" y="149.5">R10</text>
<text x="168.7" y="148.9">C24</text>
<text x="183" y="148.9">C26</text>
<text x="193.5" y="146.9">+5V</text>
<text x="203.1" y="146.9">P5</text>
<text x="237.4" y="146.9">R8</text>
<text x="52.6" y="150.7">1</text>
<text x="52.6" y="153.3">2</text>
<text x="52.6" y="155.8">3</text>
<text x="59.7" y="152.6">P1</text>
<text x="59.7" y="154.5">To 5V</text>
<text x="66.5" y="154.5">Regulator</text>
<text x="168.2" y="151.5">100n</text>
<text x="182.4" y="151.2">220uF</text>
<text x="202.4" y="153.3">1</text>
<text x="202.4" y="155.8">3</text>
<text x="205.1" y="153.3">2</text>
<text x="205.1" y="155.8">4</text>
<text x="20.6" y="158.6">220uF</text>
<text x="20.8" y="156.6">C11</text>
<text x="32" y="158.6">220uF</text>
<text x="32.3" y="156.6">C10</text>
<text x="111.7" y="158.3">U5</text>
<text x="202.4" y="158.3">5</text>
<text x="202.4" y="160.9">7</text>
<text x="205.1" y="158.3">6</text>
<text x="205.1" y="160.9">8</text>
<text x="231.1" y="158.3">10n</text>
<text x="42.4" y="166">GND</text>
<text x="100.8" y="164.7">ADDR</text>
<text x="100.8" y="167.2">ALERT/RDY</text>
<text x="121.5" y="167.2">SDA</text>
<text x="121.5" y="164.7">SCL</text>
<text x="147.3" y="163.4">C7</text>
<text x="172.5" y="164.4">10u</text>
<text x="175.4" y="162.4">C25</text>
<text x="177.3" y="164.4">0603</text>
<text x="100.8" y="169.8">GND</text>
<text x="100.8" y="172.3">AIN0</text>
<text x="120.8" y="172.3">AIN3</text>
<text x="121.4" y="169.8">VDD</text>
<text x="100.8" y="174.9">AIN1</text>
<text x="120.8" y="174.9">AIN2</text>
</g>
<g font-size="1.8" fill="#840084">
<text x="141" y="21.2">1k</text>
<text x="166.4" y="21.2">1k</text>
<text x="232.5" y="18.6">100n</text>
<text x="143.1" y="26.6" transform="rotate(-90 143.1 26.6)">C11702</text>
<text x="168.5" y="26.6" transform="rotate(-90 168.5 26.6)">C11702</text>
<text x="235.8" y="24.7" transform="rotate(-90 235.8 24.7)">C1525</text>
<text x="242.6" y="33.9">220</text>
<text x="141" y="40.2">100n</text>
<text x="163.9" y="39">1k</text>
<text x="166" y="44.4" transform="rotate(-90 166 44.4)">C11702</text>
<text x="163.9" y="51.7">1k</text>
<text x="166" y="57.1" transform="rotate(-90 166 57.1)">C11702</text>
<text x="223.6" y="63.1">C25879</text>
<text x="229.9" y="61.8">R1</text>
<text x="229.9" y="64.4">2.2k</text>
<text x="237.5" y="63.1">1k</text>
<text x="223.6" y="70.7">C15195</text>
<text x="231.1" y="69.4">C1</text>
<text x="239.6" y="69.8" transform="rotate(-90 239.6 69.8)">C11702</text>
<text x="223.6" y="92.3">C25879</text>
<text x="229.9" y="91">R3</text>
<text x="229.9" y="93.6">2.2k</text>
<text x="237.5" y="92.3">1k</text>
<text x="223.6" y="99.9">C15195</text>
<text x="231.1" y="98.7">C2</text>
<text x="239.6" y="99" transform="rotate(-90 239.6 99)">C11702</text>
<text x="156.3" y="110.1">100n</text>
<text x="159.6" y="116.2" transform="rotate(-90 159.6 116.2)">C1525</text>
<text x="223.6" y="121.5">C25879</text>
<text x="229.9" y="120.2">R5</text>
<text x="229.9" y="122.8">2.2k</text>
<text x="237.5" y="121.5">1k</text>
<text x="223.6" y="129.1">C15195</text>
<text x="231.1" y="127.9">C3</text>
<text x="239.6" y="128.2" transform="rotate(-90 239.6 128.2)">C11702</text>
<text x="150.6" y="143.1">4k7</text>
<text x="153.3" y="149.8" transform="rotate(-90 153.3 149.8)">C25900</text>
<text x="223.6" y="149.5">C25879</text>
<text x="229.9" y="148.2">R7</text>
<text x="237.5" y="149.5">1k</text>
<text x="150.6" y="152">4k7</text>
<text x="229.9" y="150.7">2.2k</text>
<text x="231.1" y="155.8">C4</text>
<text x="153.3" y="158.7" transform="rotate(-90 153.3 158.7)">C25900</text>
<text x="223.6" y="157.1">C15195</text>
<text x="239.6" y="156.2" transform="rotate(-90 239.6 156.2)">C11702</text>
<text x="146.1" y="166">100n</text>
<text x="147.3" y="173.6">C8</text>
<text x="149.5" y="172.1" transform="rotate(-90 149.5 172.1)">C1525</text>
<text x="146.7" y="176.1">10n</text>
<text x="149.5" y="182.8" transform="rotate(-90 149.5 182.8)">C15195</text>
</g>
<g font-size="1.8" fill="#0f0f0f">
<text x="195.6" y="27.6">RS485_RX</text>
<text x="195.6" y="35.2">RS485_TX</text>
<text x="195.6" y="30.1">RS485_DE</text>
<text x="228.9" y="30.1">RS485_B</text>
<text x="229.1" y="32.7">RS485_AC25091</text>
<text x="247.4" y="33.9">0402RS485_B</text>
<text x="251.5" y="31.4">RS485_A</text>
<text x="154.9" y="40.3">IND_1</text>
<text x="101.6" y="45.4">SCK</text>
<text x="137.6" y="47.9">SCK_5V</text>
<text x="144.4" y="46.3" transform="rotate(-90 144.4 46.3)">C1525</text>
<text x="101.6" y="50.5">LATCH</text>
<text x="135.6" y="53">LATCH_5V</text>
<text x="154.9" y="53">IND_2</text>
<text x="25.4" y="56.8">SCL</text>
<text x="25.4" y="59.3">IND_1</text>
<text x="25.4" y="54.3">SDA</text>
<text x="89.3" y="59.3">RS485_RX</text>
<text x="89.6" y="56.8">RS485_TX</text>
<text x="101.6" y="58.1">LED_4_5V</text>
<text x="101.6" y="55.5">LED_1</text>
<text x="135.7" y="58.1">LED_1_5V</text>
<text x="25.4" y="61.9">IND_2</text>
<text x="89.4" y="61.9">RS485_DE</text>
<text x="101.6" y="60.6">LED_2</text>
<text x="101.6" y="63.2">LED_3_5V</text>
<text x="135.7" y="63.2">LED_2_5V</text>
<text x="139" y="60.6">LED_4</text>
<text x="139" y="65.7">LED_3</text>
<text x="244.4" y="65.7">RAIL_SENSE_1</text>
<text x="25.4" y="69.5">LED_1</text>
<text x="190.5" y="70.8">DIN_1_5V</text>
<text x="190.5" y="68.2">SCK_5V</text>
<text x="207.6" y="68.3">4 LATCH_5V</text>
<text x="207.6" y="70.9">6 LED_1_5V</text>
<text x="25.4" y="72">LED_2</text>
<text x="25.4" y="77.1">LED_4</text>
<text x="25.4" y="74.6">LED_3</text>
<text x="25.4" y="79.7">SCK</text>
<text x="25.4" y="82.2">LATCH</text>
<text x="25.4" y="84.7">DIN_1</text>
<text x="25.4" y="89.8">DIN_3</text>
<text x="25.4" y="87.3">DIN_2</text>
<text x="25.4" y="92.4">DIN_4</text>
<text x="244.4" y="94.9">RAIL_SENSE_2</text>
<text x="190.5" y="97.4">SCK_5V</text>
<text x="190.5" y="100">DIN_2_5V</text>
<text x="207.6" y="97.5">4 LATCH_5V</text>
<text x="207.6" y="100.1">6 LED_2_5V</text>
<text x="114.3" y="115.2">DIN_1_5V</text>
<text x="154.4" y="117.8">DIN_1</text>
<text x="114.3" y="125.4">DIN_3_5V</text>
<text x="114.3" y="120.3">DIN_2_5V</text>
<text x="154.4" y="122.8">DIN_2</text>
<text x="244.4" y="124.1">RAIL_SENSE_3</text>
<text x="114.3" y="130.5">DIN_4_5V</text>
<text x="154.4" y="127.9">DIN_3</text>
<text x="190.5" y="129.2">DIN_3_5V</text>
<text x="190.5" y="126.7">SCK_5V</text>
<text x="207.6" y="126.7">4 LATCH_5V</text>
<text x="207.6" y="129.3">6 LED_3_5V</text>
<text x="154.4" y="133">DIN_4</text>
<text x="139.7" y="145.7">SCL</text>
<text x="139.7" y="154.6">SDA</text>
<text x="190.5" y="154.6">SCK_5V</text>
<text x="207.6" y="154.7">4 LATCH_5V</text>
<text x="244.4" y="152.1">RAIL_SENSE_4</text>
<text x="190.5" y="157.1">DIN_4_5V</text>
<text x="207.6" y="157.2">6 LED_4_5V</text>
<text x="135.9" y="166">SDA</text>
<text x="136" y="163.5">SCL+3V3</text>
<text x="82.5" y="173.6">RAIL_SENSE_2</text>
<text x="82.5" y="171.1">RAIL_SENSE_1</text>
<text x="130.1" y="173.6">RAIL_SENSE_3</text>
<text x="130.1" y="171.1">RAIL_SENSE_4</text>
</g>
<g font-size="1.8" fill="#a90000">
<text x="210.1" y="27.7">1</text>
<text x="225.4" y="27.7">8</text>
<text x="262.2" y="29">1</text>
<text x="58.2" y="35" transform="rotate(-90 58.2 35)">39</text>
<text x="63.2" y="35" transform="rotate(-90 63.2 35)">40</text>
<text x="68.3" y="35" transform="rotate(-90 68.3 35)">36</text>
<text x="210.1" y="30.2">2</text>
<text x="210.1" y="32.8">3</text>
<text x="210.1" y="35.3">4</text>
<text x="225.4" y="30.2">7</text>
<text x="225.4" y="32.8">6</text>
<text x="225.4" y="35.3">5</text>
<text x="262.2" y="31.5">2</text>
<text x="262.2" y="34">3</text>
<text x="262.2" y="36.6">4</text>
<text x="41.2" y="46.7">30</text>
<text x="113.6" y="42.9">1</text>
<text x="113.6" y="45.5">2</text>
<text x="130.8" y="42.9">20</text>
<text x="130.8" y="45.5">19</text>
<text x="41.2" y="49.3">37</text>
<text x="113.6" y="48">3</text>
<text x="113.6" y="50.5">4</text>
<text x="113.6" y="53.1">5</text>
<text x="130.8" y="48">18</text>
<text x="130.8" y="50.5">17</text>
<text x="130.8" y="53.1">16</text>
<text x="41.8" y="54.4">1</text>
<text x="41.8" y="56.9">2</text>
<text x="41.8" y="59.4">4</text>
<text x="83.1" y="56.9">21</text>
<text x="83.1" y="59.4">22</text>
<text x="113.6" y="55.6">6</text>
<text x="113.6" y="58.2">7</text>
<text x="130.8" y="55.6">15</text>
<text x="130.8" y="58.2">14</text>
<text x="41.8" y="62">5</text>
<text x="41.8" y="64.5">6</text>
<text x="83.1" y="62">24</text>
<text x="83.1" y="64.5">25</text>
<text x="113" y="65.8">10</text>
<text x="113.6" y="60.7">8</text>
<text x="113.6" y="63.2">9</text>
<text x="130.8" y="60.7">13</text>
<text x="130.8" y="63.2">12</text>
<text x="130.8" y="65.8">11</text>
<text x="200" y="65.8">1</text>
<text x="207.6" y="65.8">2</text>
<text x="41.8" y="67.1">7</text>
<text x="41.8" y="69.6">9</text>
<text x="83.1" y="67.1">26</text>
<text x="83.1" y="69.6">27</text>
<text x="200" y="68.3">3</text>
<text x="200" y="70.9">5</text>
<text x="41.2" y="72.1">10</text>
<text x="41.2" y="74.7">11</text>
<text x="41.2" y="77.2">12</text>
<text x="83.1" y="72.1">29</text>
<text x="83.1" y="77.2">35</text>
<text x="200" y="73.4">7</text>
<text x="207.6" y="73.4">8</text>
<text x="41.2" y="79.8">14</text>
<text x="41.2" y="82.3">15</text>
<text x="83.1" y="82.3">31</text>
<text x="41.2" y="84.8">16</text>
<text x="41.2" y="87.4">17</text>
<text x="41.2" y="89.9">19</text>
<text x="83.1" y="84.8">32</text>
<text x="83.1" y="87.4">34</text>
<text x="41.2" y="92.5">20</text>
<text x="83.1" y="92.5">33</text>
<text x="200" y="95">1</text>
<text x="207.6" y="95">2</text>
<text x="200" y="97.5">3</text>
<text x="200" y="100.1">5</text>
<text x="63.2" y="104.2" transform="rotate(-90 63.2 104.2)">3</text>
<text x="200" y="102.6">7</text>
<text x="207.6" y="102.6">8</text>
<text x="126.3" y="112.8">1</text>
<text x="146" y="112.8">20</text>
<text x="126.3" y="115.3">2</text>
<text x="126.3" y="117.9">3</text>
<text x="146" y="115.3">19</text>
<text x="146" y="117.9">18</text>
<text x="29" y="123.9" transform="rotate(-90 29 123.9)">3</text>
<text x="126.3" y="120.4">4</text>
<text x="126.3" y="122.9">5</text>
<text x="126.3" y="125.5">6</text>
<text x="146" y="120.4">17</text>
<text x="146" y="122.9">16</text>
<text x="146" y="125.5">15</text>
<text x="200" y="124.2">1</text>
<text x="207.6" y="124.2">2</text>
<text x="36.1" y="129.3">1</text>
<text x="36.1" y="126.7">2</text>
<text x="51.4" y="126.7">1</text>
<text x="51.4" y="129.3">4</text>
<text x="66.6" y="126.7">2</text>
<text x="66.6" y="129.3">3</text>
<text x="126.3" y="128">7</text>
<text x="126.3" y="130.6">8</text>
<text x="146" y="128">14</text>
<text x="146" y="130.6">13</text>
<text x="200" y="126.7">3</text>
<text x="200" y="129.3">5</text>
<text x="200" y="131.8">7</text>
<text x="207.6" y="131.8">8</text>
<text x="29" y="134.1" transform="rotate(-90 29 134.1)">4</text>
<text x="125.7" y="135.6">10</text>
<text x="126.3" y="133.1">9</text>
<text x="146" y="133.1">12</text>
<text x="146" y="135.6">11</text>
<text x="48.8" y="149.6">1</text>
<text x="48.8" y="152.1">2</text>
<text x="48.8" y="154.7">3</text>
<text x="200" y="152.1">1</text>
<text x="200" y="154.7">3</text>
<text x="207.6" y="152.1">2</text>
<text x="200" y="157.2">5</text>
<text x="200" y="159.8">7</text>
<text x="207.6" y="159.8">8</text>
<text x="98.4" y="163.6">1</text>
<text x="98.4" y="166.1">2</text>
<text x="125.7" y="163.6">10</text>
<text x="126.3" y="166.1">9</text>
<text x="98.4" y="168.7">3</text>
<text x="98.4" y="171.2">4</text>
<text x="98.4" y="173.7">5</text>
<text x="126.3" y="168.7">8</text>
<text x="126.3" y="171.2">7</text>
<text x="126.3" y="173.7">6</text>
</g>
<g font-size="1.8" fill="#0000c2">
<text x="117.5" y="35.7">3.3V</text>
<text x="122.8" y="35.7">to</text>
<text x="125.8" y="35.7">5V</text>
<text x="131.9" y="104.8">5V</text>
<text x="135.4" y="104.8">to</text>
<text x="138.5" y="104.8">3.3V</text>
<text x="31.8" y="121.5">Nominal</text>
<text x="40.7" y="121.5">12V</text>
<text x="45.4" y="121.5">input</text>
<text x="22.9" y="169">Add</text>
<text x="27.4" y="169">bulk</text>
<text x="32.6" y="169">capacitance</text>
<text x="45.2" y="169">on</text>
<text x="48.7" y="169">5V</text>
<text x="52.1" y="169">line</text>
</g>
<g font-size="1.4" fill="#006464">
<text x="140.6" y="18.5">R12</text>
<text x="166" y="18.5">R13</text>
<text x="163.5" y="36.3">R14</text>
<text x="163.5" y="49">R15</text>
</g>
<text font-size="1.4" fill="#840084" x="242.5" y="31.2">R11</text>
</svg>
